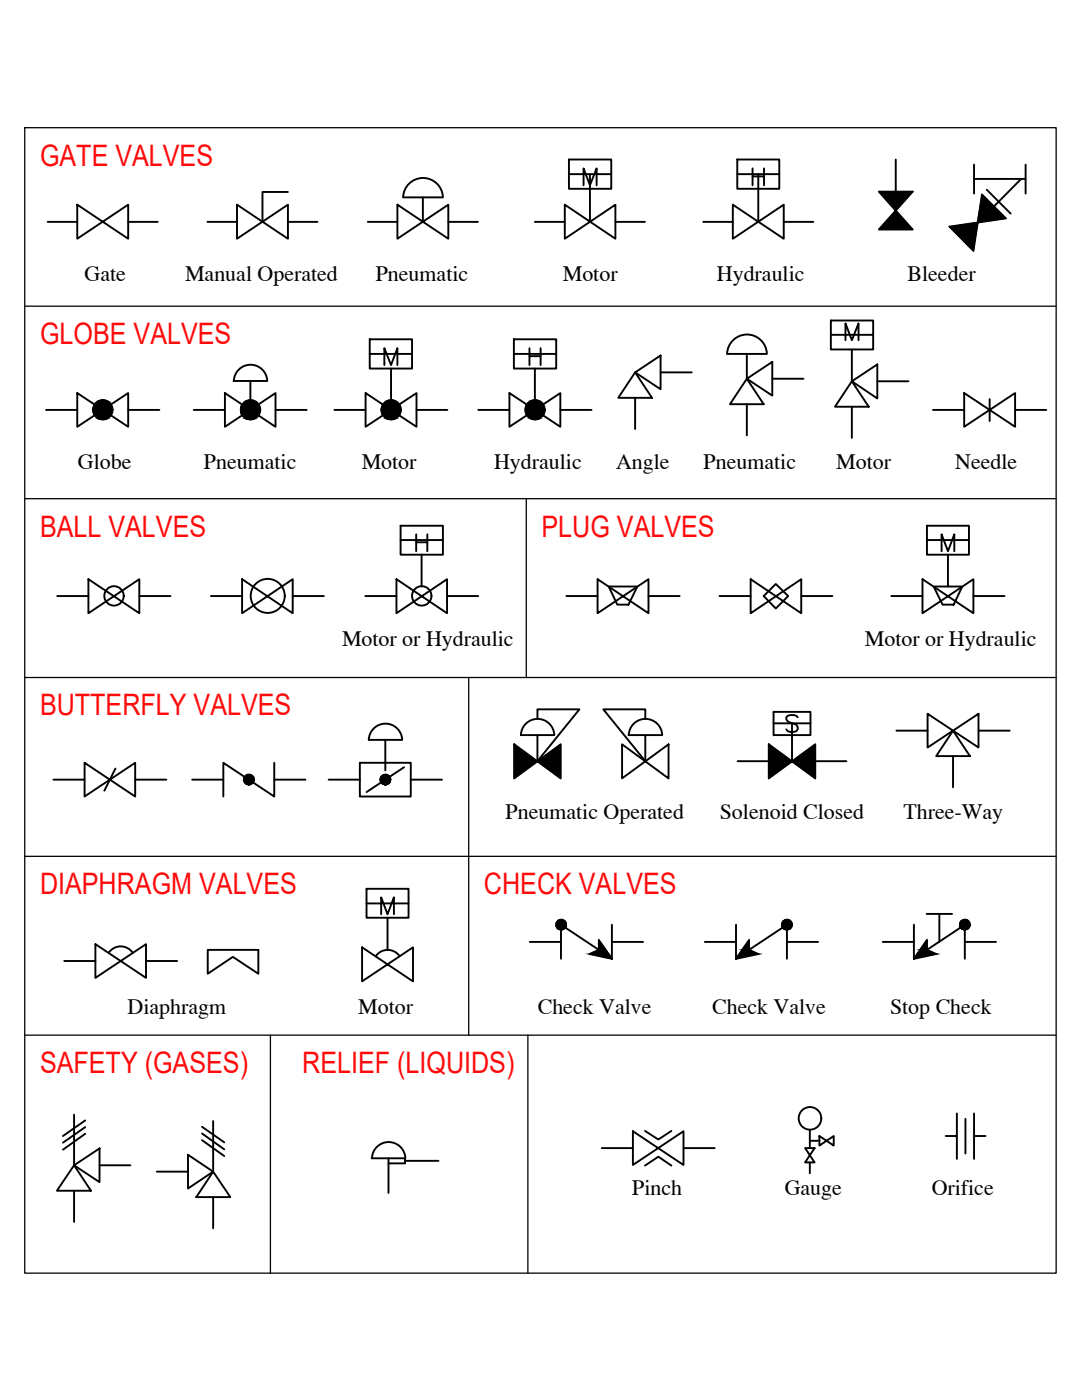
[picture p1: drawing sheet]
<svg xmlns="http://www.w3.org/2000/svg" width="216mm" height="279mm" viewBox="0 0 216 279" stroke-linecap="round" stroke-linejoin="round" font-family="sans-serif">
<!-- layer: Mechanical - ValveSymbols -->
<g fill="none" stroke="#000" stroke-width=".38">
<path d="M57.5 38.3h-5.1v6M80.4 39.4h7.9M80.4 39.4a4 4 0 0 1 4-3.9 4 4 0 0 1 4 3.9M84.4 39.4v4.9M113.5 31.8h8.5v5.9h-8.5zM113.5 34.8h8.5M116.4 37v-3.4l1.3 3.4 1.3-3.4v3.4M117.7 34.8v9.5M147.1 31.8h8.4v5.9h-8.4zM147.1 34.8h8.4M150.2 33.6v3.4M150.2 35.2h2.2"/>
<path d="M151.3 34.8v9.5M152.4 33.6v3.4M175.4 38.2h6.7l-6.7 7.6h6.7zM178.7 31.8v6.4M194.4 32.9v5.7M194.4 35.7h10.2M196.9 37.9l4.8 4.7M203.8 35.7l-5.5 5.5M204.6 32.9v5.7M9.5 44.3h5.9M15.4 40.9l10.2 6.7v-6.7l-10.2 6.7zM25.6 44.3h5.9"/>
<path d="M41.4 44.3h5.9M47.3 40.9l10.2 6.7v-6.7l-10.2 6.7zM57.5 44.3h5.9M73.4 44.3h5.9M79.3 40.9l10.2 6.7v-6.7l-10.2 6.7zM89.5 44.3h5.9M106.7 44.3h6M112.7 40.9l10.1 6.7v-6.7l-10.1 6.7zM122.8 44.3h5.9M140.3 44.3h5.9M146.2 40.9l10.2 6.7v-6.7l-10.2 6.7zM156.4 44.3h5.9"/>
<path d="M189.5 45.2l11.2-1.6-4.8-4.8-1.7 11.3zM15.4 78.4l10.2 6.8v-6.8l-10.2 6.8zM44.9 78.4l10.1 6.8v-6.8l-10.1 6.8zM46.6 76h6.7M46.7 76a3.3 3.3 0 0 1 3.3-3.2 3.3 3.3 0 0 1 3.3 3.2M50 76v5.8M72.9 78.4l10.2 6.8v-6.8l-10.2 6.8zM73.8 67.7h8.4v5.9h-8.4zM73.8 70.6h8.4M76.7 72.9v-3.4l1.3 3.4 1.3-3.4v3.4M78 73.6v8.2M101.6 78.4l10.2 6.8v-6.8l-10.2 6.8z"/>
<path d="M102.5 67.7h8.5v5.9h-8.5zM102.5 70.6h8.5M105.6 69.5v3.4M105.6 71.1h2.3M106.7 73.6v8.2M107.9 69.5v3.4M126.7 74.3l3.4 5.1h-6.7zM126.7 74.3l5.1-3.3v6.7zM126.7 79.4v6.2M131.8 74.3h6.2M145.1 70.6h7.9M145.1 70.6a4 4 0 0 1 4-3.8 4 4 0 0 1 3.9 3.8"/>
<path d="M149 75.6l3.4 5.1h-6.7zM149 75.6l5.1-3.4v6.8zM149 70.6v5M154.1 75.6h6.2M165.8 64h8.4v5.7h-8.4zM165.8 66.8h8.4M168.7 67.9v-3.4l1.3 3.4 1.3-3.4v3.4M170 76.1l3.3 5.1h-6.7zM170 76.1l5.1-3.4v6.8zM170 69.7v6.4M175.1 76.1h6.2M192.4 78.4l10.2 6.8v-6.8l-10.2 6.8z"/>
<path d="M197.5 79.7v4.3M9.2 81.8h6.2M25.6 81.8h6.2M38.7 81.8h6.2M55 81.8h6.2M66.7 81.8h6.2M83.1 81.8h6.2M95.4 81.8h6.2M111.8 81.8h6.2M149 80.7v6.2M170 81.2v6.2M186.2 81.8h6.2"/>
<path d="M202.6 81.8h6.2M11.4 119h6.2M17.6 115.6l10.2 6.8v-6.8l-10.2 6.8zM27.8 119h6.2M42.1 119h6.2M48.3 115.6l10.1 6.8v-6.8l-10.1 6.8zM58.4 119h6.2M72.9 119h6.2M79.1 115.6l10.1 6.8v-6.8l-10.1 6.8zM79.9 104.9h8.5v5.8h-8.5zM79.9 107.8h8.5M83 106.6v3.4"/>
<path d="M83 108.2h2.3M84.1 110.7v6.4M85.3 106.6v3.4M89.2 119h6.2M113 119h6.2M119.2 115.6l10.2 6.8v-6.8l-10.2 6.8zM121.5 117.1h5.7l-1.8 3.6h-2.2zM129.4 119h6.2M143.6 119h6.2M149.8 115.6l10.1 6.8v-6.8l-10.1 6.8zM152.4 119l2.4-2.5 2.5 2.5-2.5 2.4zM159.9 119h6.2"/>
<path d="M177.8 119h6.3M184.1 115.6l10.1 6.8v-6.8l-10.1 6.8zM185 104.9h8.3v5.8h-8.3zM185 107.8h8.3M186.3 117.1h5.7l-1.7 3.6h-2.2zM187.9 110v-3.4l1.3 3.4 1.2-3.4v3.4M189.2 110.7v6.4M194.2 119h6.3M10.7 155.6h6.2M16.9 152.2l10.1 6.8v-6.8l-10.1 6.8zM23 153.4l-2.2 4.4M27 155.6h6.2"/>
<path d="M38.3 155.6h6.3M54.7 152.2v6.8l-10.1-6.8v6.8M54.7 155.6h6.2M65.6 155.6h6.2M71.8 152.2h10.2v6.8h-10.2zM76.9 147.7v6.1M80.2 147.6a3.3 3.3 0 0 0-3.3-3.2 3.3 3.3 0 0 0-3.3 3.2l6.6 .1M80.6 153.1l-7.5 5M82 155.6h6.2M102.6 148.5l9.3 6.8v-6.8l-9.3 6.8zM107.2 143.5v-1.9h8.4l-8.4 10.3v-5.2M110.6 146.7a3.3 3.3 0 0 0-3.3-3.2 3.3 3.3 0 0 0-3.4 3.2h6.6"/>
<path d="M124.1 148.5l9.3 6.8v-6.8l-9.3 6.8zM125.4 146.7h6.7M125.5 146.7a3.3 3.3 0 0 1 3.3-3.2 3.3 3.3 0 0 1 3.3 3.2M128.8 143.5v-1.9h-8.4l8.4 10.3v-5.2M147.2 151.9h6.2M153.4 148.5l9.3 6.8v-6.8l-9.3 6.8zM154.4 142.1h7.3v4.6h-7.3zM154.4 144.4h7.3M158 144.4v7.5M159.2 143.2a1.61 1.61 0 0 0-2.3 0 .95 .95 0 0 0 .6 1l1 .3a.86 .86 0 0 1 .4 1.4 1.63 1.63 0 0 1-2-.3M162.7 151.9h6.2M178.9 145.8h6.2"/>
<path d="M185.1 142.5l5.1 3.3-5.1 3.4zM190.2 145.8l3.3 5.1h-6.7zM190.2 145.8l5-3.3v6.7zM190.2 150.9v6.2M195.2 145.8h6.3M73.1 177.4h8.4v5.8h-8.4zM12.8 191.8h6.2M19 188.4l10.1 6.8v-6.8l-10.1 6.8zM21.7 190.2a2.89 2.89 0 0 1 4.8 0M29.1 191.8h6.3M41.5 189.6h10v4.7l-5-3.3-5 3.3zM72.2 189.1l10.2 6.8v-6.8l-10.2 6.8z"/>
<path d="M73.1 180.3h8.4M75 190.9a2.89 2.89 0 0 1 4.8 0M76.1 182.5v-3.4l1.2 3.4 1.3-3.4v3.4M77.3 183.2v6.4M105.7 188h6.2M119.5 189.6l-7.6-5v6.7M119.5 187.6l2.6 3.7-4.4-.9 1.8-.8zM122.1 184.6v6.7M122.1 188h6.2M140.6 188h6.3M146.9 184.6v6.7M149.5 189.6l7.5-5v6.7"/>
<path d="M149.5 187.6v2l1.8 .8-4.4 .9zM157 188h6.2M176.1 188h6.3M182.4 184.6v6.7M184.9 182.4h5.1M185 189.6l7.5-5v6.7M185 187.6v2l1.8 .8-4.4 .9zM187.4 182.4v5.6M192.5 188h6.2M14.8 232.6l3.3 5h-6.7zM14.8 232.6l5.1-3.4v6.7zM14.8 222.5v10.1"/>
<path d="M14.8 237.6v6.3M17 223.6l-4.4 3.1M17 224.9l-4.4 3.1M17 226.3l-4.4 3.1M19.9 232.6h6.1M31.3 233.8h6.2M37.5 230.5l5 3.3-5 3.4zM40.3 224.9l4.5 3.1M40.3 226.2l4.5 3.2M40.3 227.5l4.5 3.2M42.5 233.8l3.5 5.1h-6.8zM42.5 223.7v10.1"/>
<path d="M42.5 238.9v6.2M74.2 231.2h6.6v1h-3.3M74.2 231.1a3.3 3.3 0 0 1 3.4-3.2 3.3 3.3 0 0 1 3.3 3.2M77.5 231.2v6.9M80.8 231.7h6.7M120.1 229.1h6.2M126.3 225.8l10.1 6.7v-6.7l-10.1 6.7zM128.7 225.7l2.7 1.7 2.6-1.7M128.7 232.6l2.7-1.8 2.6 1.8M136.4 229.1h6.2M160.6 229.1h1.9l-1.9 2.9h1.9zM161.6 225.5v3.6"/>
<path d="M161.6 232v2.1M161.6 227.7h1.9M163.5 226.7l2.9 1.9v-1.9l-2.9 1.9zM188.7 226.7h2.2M190.9 222.2v9.1M192.6 223.3v6.9M194.4 222.2v9.1M194.4 226.7h2.2"/>
<circle cx="20.5" cy="81.8" r="1.94"/>
<circle cx="50" cy="81.8" r="1.94"/>
<circle cx="78.1" cy="81.8" r="1.94"/>
<circle cx="106.8" cy="81.8" r="1.94"/>
<circle cx="22.8" cy="118.9" r="1.94"/>
<circle cx="53.4" cy="118.9" r="3.4"/>
<circle cx="84.2" cy="118.9" r="1.94"/>
<circle cx="49.7" cy="155.6" r=".98"/>
<circle cx="76.9" cy="155.6" r=".98"/>
<circle cx="112" cy="184.5" r=".98"/>
<circle cx="157.1" cy="184.5" r=".98"/>
<circle cx="192.5" cy="184.5" r=".98"/>
<circle cx="161.6" cy="223.2" r="2.25"/>
</g>
<g fill="#000" stroke="#000" stroke-width=".2">
<path d="M175.4 38.2h6.7l-3.4 3.9zM178.7 42.1l3.4 3.7h-6.7zM20.2 79.9h.5zM49.6 79.9h.6zM77.7 79.9h.5zM106.5 79.9h.5zM20.1 83.7h.8zM49.5 83.7h.9zM77.6 83.7h.9zM106.3 83.7h.9zM49.5 156.6h.4zM49.5 154.6h.3z"/>
<path d="M76.7 156.6h.4zM76.8 154.6h.2zM102.6 148.5l4.6 3.4h-4.6zM102.6 151.9h4.6l-4.6 3.4zM107.2 151.9h4.7v3.4zM107.2 151.9l4.7-3.4v3.4zM153.4 148.5l4.6 3.4h-4.6zM153.4 151.9h4.6l-4.6 3.4zM158 151.9h4.7v3.4zM158 151.9l4.7-3.4v3.4zM111.7 185.6h.5zM111.8 183.5h.3z"/>
<path d="M119.5 187.6l1.4 2h-1.4zM119.5 189.6h1.4l.6 .8zM148.1 189.6h1.4l1.8 .8zM149.5 187.6v2h-1.4zM156.8 185.6h.4zM156.9 183.5h.2zM183.6 189.6h1.4l1.8 .8zM185 187.6v2h-1.4zM192.3 185.6h.4zM192.4 183.5h.2z"/>
<path d="M195.9 38.8l4.8 4.8h-5.5zM195.2 43.6l-.1 .8 5.6-.8z"/>
<path d="M189.5 45.2l5.6-.8-.2 .8zM189.5 45.2l4.7 4.9 .7-4.9z"/>
<path d="M20.2 79.9h.7zM20.1 79.9h.8z"/>
<path d="M20.1 79.9l1 .1zM19.9 80h1.2z"/>
<path d="M19.9 80h1.4zM19.7 80h1.6z"/>
<path d="M49.6 79.9h.8zM49.5 79.9h.9z"/>
<path d="M49.5 79.9l1 .1zM49.3 80h1.2z"/>
<path d="M49.3 80h1.4zM49.1 80h1.6z"/>
<path d="M77.7 79.9h.8zM77.6 79.9h.9z"/>
<path d="M77.6 79.9l1 .1zM77.4 80h1.2z"/>
<path d="M77.4 80h1.4zM77.2 80h1.6z"/>
<path d="M106.5 79.9h.7zM106.3 79.9h.9z"/>
<path d="M106.3 79.9l1.1 .1zM106.1 80h1.3z"/>
<path d="M106.1 80h1.5zM106 80h1.6z"/>
<path d="M20.1 83.7h.6zM20.2 83.7h.5z"/>
<path d="M19.9 83.7h1.2zM19.9 83.7h1z"/>
<path d="M19.7 80l1.7 .2-.1-.2zM19.7 80l1.7 .2h-1.9z"/>
<path d="M19.7 83.6h1.6zM19.7 83.6l1.4 .1z"/>
<path d="M19.5 80.2h2.1zM19.4 80.2h2.2z"/>
<path d="M19.5 83.5h1.9zM19.5 83.5l1.8 .1z"/>
<path d="M19.4 80.2l2.4 .1-.2-.1zM19.4 80.2l2.4 .1h-2.6z"/>
<path d="M19.4 83.4l2 .1 .2-.1zM19.4 83.4l2 .1h-1.9z"/>
<path d="M19.2 80.3l2.7 .2-.1-.2zM19.2 80.3l2.7 .2h-2.8z"/>
<path d="M19.2 83.3l2.4 .1 .2-.1zM19.2 83.3l2.4 .1h-2.2z"/>
<path d="M19.1 80.5l2.9 .1-.1-.1zM19 80.6l.1-.1 2.9 .1z"/>
<path d="M19.1 83.1l2.7 .2 .1-.2zM19.1 83.1l2.7 .2h-2.6z"/>
<path d="M19 80.6l3.1 .2-.1-.2zM19 80.6l3.1 .2h-3.3z"/>
<path d="M19 83l2.9 .1 .1-.1zM19 83l2.9 .1h-2.8z"/>
<path d="M18.8 80.8l3.4 .1-.1-.1zM18.8 80.8l3.4 .1h-3.4z"/>
<path d="M18.8 82.9l3.2 .1 .1-.1zM18.8 82.9l3.2 .1h-3z"/>
<path d="M18.8 80.9l3.5 .2-.1-.2zM18.8 80.9l3.5 .2h-3.6z"/>
<path d="M18.8 82.7l3.3 .2 .1-.2zM18.8 82.7l3.3 .2h-3.3z"/>
<path d="M18.7 81.1l3.6 .2v-.2zM18.7 81.1l3.6 .2h-3.7z"/>
<path d="M18.7 82.6l3.5 .1 .1-.1zM18.7 82.6l3.5 .1h-3.4z"/>
<path d="M18.6 81.3l3.8 .1-.1-.1zM18.6 81.3l3.8 .1h-3.8z"/>
<path d="M18.6 82.4l3.7 .2v-.2zM18.6 82.4l3.7 .2h-3.6z"/>
<path d="M18.6 81.4l3.8 .2v-.2zM18.6 81.4l3.8 .2h-3.9z"/>
<path d="M18.5 81.6l3.9 .2v-.2zM18.5 81.6l3.9 .2h-3.9z"/>
<path d="M18.5 81.8l3.9 .2v-.2zM18.5 81.8l3.9 .2h-3.9z"/>
<path d="M18.5 82l3.9 .2v-.2zM18.5 82l3.9 .2h-3.8z"/>
<path d="M18.6 82.2l3.7 .2 .1-.2zM18.6 82.2l3.7 .2h-3.7z"/>
<path d="M49.5 83.7h.7zM49.6 83.7h.6z"/>
<path d="M49.3 83.7h1.2zM49.3 83.7h1.1z"/>
<path d="M49.1 80l1.8 .2-.2-.2zM48.9 80.2l.2-.2 1.8 .2z"/>
<path d="M49.1 83.6h1.6zM49.1 83.6l1.4 .1z"/>
<path d="M48.9 80.2h2.1zM48.8 80.2h2.2z"/>
<path d="M48.9 83.5h2zM48.9 83.5l1.8 .1z"/>
<path d="M48.8 80.2l2.4 .1-.2-.1zM48.8 80.2l2.4 .1h-2.5z"/>
<path d="M48.8 83.4l2.1 .1 .1-.1zM48.8 83.4l2.1 .1h-2z"/>
<path d="M48.7 80.3l2.7 .2-.2-.2zM48.7 80.3l2.7 .2h-2.8z"/>
<path d="M48.7 83.3l2.3 .1 .2-.1zM48.7 83.3l2.3 .1h-2.2z"/>
<path d="M48.6 80.5l2.9 .1-.1-.1zM48.4 80.6l.2-.1 2.9 .1z"/>
<path d="M48.6 83.1l2.6 .2 .2-.2zM48.6 83.1l2.6 .2h-2.5z"/>
<path d="M48.4 80.6l3.1 .2v-.2zM48.4 80.6l3.1 .2h-3.2z"/>
<path d="M48.4 83l3 .1 .1-.1zM48.4 83l3 .1h-2.8z"/>
<path d="M48.3 80.8l3.4 .1-.2-.1zM48.3 80.8l3.4 .1h-3.5z"/>
<path d="M48.3 82.9l3.2 .1v-.1zM48.3 82.9l3.2 .1h-3.1z"/>
<path d="M48.2 80.9l3.5 .2v-.2zM48.2 80.9l3.5 .2h-3.6z"/>
<path d="M48.2 82.7l3.3 .2 .2-.2zM48.2 82.7l3.3 .2h-3.2z"/>
<path d="M48.1 81.1l3.7 .2-.1-.2zM48.1 81.1l3.7 .2h-3.7z"/>
<path d="M48.1 82.6l3.6 .1v-.1zM48.1 82.6l3.6 .1h-3.5z"/>
<path d="M48.1 81.3l3.8 .1-.1-.1zM48.1 81.3l3.8 .1h-3.8z"/>
<path d="M48.1 82.4l3.6 .2 .1-.2zM48.1 82.4l3.6 .2h-3.6z"/>
<path d="M48.1 81.4l3.8 .2v-.2zM48.1 81.4l3.8 .2h-3.9z"/>
<path d="M48 81.6l3.9 .2v-.2zM48 81.6l3.9 .2h-3.9z"/>
<path d="M48 81.8l3.9 .2v-.2zM48 81.8l3.9 .2h-3.9z"/>
<path d="M48 82l3.9 .2v-.2zM48 82l3.9 .2h-3.8z"/>
<path d="M48.1 82.2l3.7 .2 .1-.2zM48.1 82.2l3.7 .2h-3.7z"/>
<path d="M77.6 83.7h.6zM77.7 83.7h.5z"/>
<path d="M77.4 83.7h1.2zM77.4 83.7h1.1z"/>
<path d="M77.2 80l1.8 .2-.2-.2zM77 80.2l.2-.2 1.8 .2z"/>
<path d="M77.2 83.6h1.6zM77.2 83.6l1.4 .1z"/>
<path d="M77 80.2h2.1zM76.9 80.2h2.2z"/>
<path d="M77 83.5h2zM77 83.5l1.8 .1z"/>
<path d="M76.9 80.2l2.4 .1-.2-.1zM76.8 80.3l.1-.1 2.4 .1z"/>
<path d="M76.9 83.4l2.1 .1 .1-.1zM76.9 83.4l2.1 .1h-2z"/>
<path d="M76.8 80.3l2.6 .2-.1-.2zM76.8 80.3l2.6 .2h-2.8z"/>
<path d="M76.8 83.3l2.3 .1 .2-.1zM76.8 83.3l2.3 .1h-2.2z"/>
<path d="M76.6 80.5l3 .1-.2-.1zM76.5 80.6l.1-.1 3 .1z"/>
<path d="M76.6 83.1l2.7 .2 .1-.2zM76.6 83.1l2.7 .2h-2.5z"/>
<path d="M76.5 80.6l3.1 .2v-.2zM76.5 80.6l3.1 .2h-3.2z"/>
<path d="M76.5 83l2.9 .1 .2-.1zM76.5 83l2.9 .1h-2.8z"/>
<path d="M76.4 80.8l3.3 .1-.1-.1zM76.4 80.8l3.3 .1h-3.4z"/>
<path d="M76.4 82.9l3.2 .1v-.1zM76.4 82.9l3.2 .1h-3.1z"/>
<path d="M76.3 80.9l3.5 .2-.1-.2zM76.3 80.9l3.5 .2h-3.6z"/>
<path d="M76.3 82.7l3.3 .2 .1-.2zM76.3 82.7l3.3 .2h-3.2z"/>
<path d="M76.2 81.1l3.7 .2-.1-.2zM76.2 81.1l3.7 .2h-3.8z"/>
<path d="M76.2 82.6l3.5 .1 .1-.1zM76.2 82.6l3.5 .1h-3.4z"/>
<path d="M76.1 81.3l3.8 .1v-.1zM76.1 81.3l3.8 .1h-3.8z"/>
<path d="M76.1 82.4l3.7 .2 .1-.2zM76.1 82.4l3.7 .2h-3.6z"/>
<path d="M76.1 81.4l3.8 .2v-.2zM76.1 81.4l3.8 .2h-3.8z"/>
<path d="M76.1 81.6l3.8 .2v-.2zM76.1 81.6l3.8 .2h-3.8z"/>
<path d="M76.1 81.8l3.8 .2v-.2zM76.1 81.8l3.8 .2h-3.8z"/>
<path d="M76.1 82l3.8 .2v-.2zM76.1 82l3.8 .2h-3.8z"/>
<path d="M76.1 82.2l3.8 .2v-.2zM76.1 82.2l3.8 .2h-3.8z"/>
<path d="M106.3 83.7h.7zM106.5 83.7h.5z"/>
<path d="M106.1 83.7h1.3zM106.1 83.7h1.1z"/>
<path d="M106 80l1.7 .2-.1-.2zM105.8 80.2l.2-.2 1.7 .2z"/>
<path d="M106 83.6h1.6zM106 83.6l1.4 .1z"/>
<path d="M105.8 80.2h2.1zM105.6 80.2h2.3z"/>
<path d="M105.8 83.5h1.9zM105.8 83.5l1.8 .1z"/>
<path d="M105.6 80.2l2.4 .1-.1-.1zM105.5 80.3l.1-.1 2.4 .1z"/>
<path d="M105.6 83.4l2.1 .1 .2-.1zM105.6 83.4l2.1 .1h-1.9z"/>
<path d="M105.5 80.3l2.6 .2-.1-.2zM105.5 80.3l2.6 .2h-2.8z"/>
<path d="M105.5 83.3l2.4 .1 .1-.1zM105.5 83.3l2.4 .1h-2.3z"/>
<path d="M105.3 80.5l3 .1-.2-.1zM105.3 80.5l3 .1h-3.1z"/>
<path d="M105.3 83.1l2.7 .2 .1-.2zM105.3 83.1l2.7 .2h-2.5z"/>
<path d="M105.2 80.6l3.2 .2-.1-.2zM105.2 80.6l3.2 .2h-3.3z"/>
<path d="M105.2 83l2.9 .1 .2-.1zM105.2 83l2.9 .1h-2.8z"/>
<path d="M105.1 80.8l3.3 .1v-.1zM105.1 80.8l3.3 .1h-3.4z"/>
<path d="M105.1 82.9l3.2 .1 .1-.1zM105.1 82.9l3.2 .1h-3.1z"/>
<path d="M105 80.9l3.6 .2-.2-.2zM105 80.9l3.6 .2h-3.6z"/>
<path d="M105 82.7l3.4 .2v-.2zM105 82.7l3.4 .2h-3.3z"/>
<path d="M105 81.1l3.6 .2v-.2zM105 81.1l3.6 .2h-3.7z"/>
<path d="M104.9 81.3l3.7 .1v-.1zM104.9 81.3l3.7 .1h-3.8z"/>
<path d="M104.9 82.4l3.7 .2v-.2zM104.9 82.4l3.7 .2h-3.6z"/>
<path d="M105 82.6l3.4 .1 .2-.1zM105 82.6l3.4 .1h-3.4z"/>
<path d="M104.8 81.4l3.9 .2-.1-.2zM104.8 81.4l3.9 .2h-3.9z"/>
<path d="M104.8 82.2l3.8 .2v-.2zM104.8 82.2l3.8 .2h-3.7z"/>
<path d="M104.8 81.6l3.9 .2v-.2zM104.8 81.6l3.9 .2h-3.9z"/>
<path d="M104.8 81.8l3.9 .2v-.2zM104.8 81.8l3.9 .2h-3.9z"/>
<path d="M104.8 82l3.8 .2 .1-.2zM104.8 82l3.8 .2h-3.8z"/>
<path d="M49.5 156.6h.3zM49.5 156.6h.3z"/>
<path d="M49.5 154.6h.4zM49.5 154.6h.4z"/>
<path d="M49.5 154.6h.5zM49.3 154.6h.7z"/>
<path d="M49.3 154.6l.8 .1zM49.3 154.6l.8 .1z"/>
<path d="M49.3 156.5h.7zM49.3 156.5l.6 .1z"/>
<path d="M49.3 154.7h.9zM49.1 154.7h1.1z"/>
<path d="M49.3 156.5h.8zM49.3 156.5h.7z"/>
<path d="M49.1 154.7l1.1 .1zM49.1 154.7l1.1 .1z"/>
<path d="M49.1 156.5h1.1zM49.1 156.5h1z"/>
<path d="M49.1 154.8h1.2zM49.1 154.8h1.2z"/>
<path d="M49.1 156.4h1.1zM49.1 156.4l1.1 .1z"/>
<path d="M49 154.8l1.4 .1zM49 154.8l1.4 .1z"/>
<path d="M49 156.4h1.3zM49 156.4h1.2z"/>
<path d="M48.9 154.9l1.6 .1zM48.9 155h1.6z"/>
<path d="M48.9 156.3h1.5zM48.9 156.3l1.4 .1z"/>
<path d="M48.9 155h1.6zM48.9 155h1.6z"/>
<path d="M48.9 156.2h1.6zM48.9 156.2l1.5 .1z"/>
<path d="M48.8 155l1.7 .2v-.2zM48.8 155l1.7 .2h-1.7z"/>
<path d="M48.8 155.2h1.8zM48.7 155.2h1.9z"/>
<path d="M48.8 156l1.7 .2v-.2zM48.8 156l1.7 .2h-1.7z"/>
<path d="M48.8 156.2h1.7zM48.8 156.2h1.7z"/>
<path d="M48.7 155.2l1.9 .1v-.1zM48.7 155.2l1.9 .1h-1.9z"/>
<path d="M48.7 155.3l2 .1zM48.7 155.3l2 .1z"/>
<path d="M48.7 155.9l1.9 .1zM48.7 155.9l1.9 .1z"/>
<path d="M48.7 156h1.9zM48.7 156h1.8z"/>
<path d="M48.7 155.4l2 .1v-.1zM48.7 155.4l2 .1h-2.1z"/>
<path d="M48.6 155.5l2.1 .1zM48.6 155.5l2.1 .1z"/>
<path d="M48.6 155.6l2.1 .1v-.1zM48.6 155.6l2.1 .1h-2.1z"/>
<path d="M48.6 155.7l2.1 .1zM48.6 155.7l2.1 .1z"/>
<path d="M48.7 155.8l1.9 .1 .1-.1zM48.7 155.8l1.9 .1h-1.9z"/>
<path d="M76.7 156.6h.3zM76.8 156.6h.2z"/>
<path d="M76.8 154.6h.3zM76.8 154.6h.3z"/>
<path d="M76.7 154.6h.5zM76.6 154.6h.6z"/>
<path d="M76.6 154.6l.7 .1zM76.6 154.6l.7 .1z"/>
<path d="M76.6 156.5h.6zM76.6 156.5l.5 .1z"/>
<path d="M76.5 154.7h.9zM76.4 154.7h1z"/>
<path d="M76.5 156.5h.8zM76.5 156.5h.7z"/>
<path d="M76.4 154.7l1.1 .1zM76.4 154.7l1.1 .1z"/>
<path d="M76.4 156.5h1zM76.4 156.5h.9z"/>
<path d="M76.3 154.8h1.2zM76.3 154.8h1.2z"/>
<path d="M76.3 156.4h1.2zM76.3 156.4l1.1 .1z"/>
<path d="M76.2 154.8l1.4 .1zM76.2 154.8l1.4 .1z"/>
<path d="M76.2 156.4h1.3zM76.2 156.4h1.3z"/>
<path d="M76.2 154.9l1.5 .1zM76.2 154.9l1.5 .1z"/>
<path d="M76.2 156.3h1.4zM76.2 156.3l1.3 .1z"/>
<path d="M76.1 155h1.7zM76.1 155h1.7z"/>
<path d="M76.1 156.2h1.6zM76.1 156.2l1.5 .1z"/>
<path d="M76.1 155l1.7 .2v-.2zM76.1 155l1.7 .2h-1.8z"/>
<path d="M76 155.2h1.8zM75.9 155.2h1.9z"/>
<path d="M76 156l1.8 .2v-.2zM76 156l1.8 .2h-1.7z"/>
<path d="M76.1 156.2h1.7zM76.1 156.2h1.6z"/>
<path d="M75.9 155.2l1.9 .1v-.1zM75.9 155.2l1.9 .1h-1.9z"/>
<path d="M75.9 155.3l2 .1zM75.9 155.3l2 .1z"/>
<path d="M75.9 155.9l1.9 .1zM75.9 155.9l1.9 .1z"/>
<path d="M75.9 156h1.9zM75.9 156h1.9z"/>
<path d="M75.9 155.4l2 .1v-.1zM75.9 155.4l2 .1h-2z"/>
<path d="M75.9 155.5l2 .1zM75.9 155.5l2 .1z"/>
<path d="M75.9 155.6l2 .1v-.1zM75.9 155.6l2 .1h-2z"/>
<path d="M75.9 155.7l2 .1zM75.9 155.7l2 .1z"/>
<path d="M75.9 155.8l1.9 .1 .1-.1zM75.9 155.8l1.9 .1h-1.9z"/>
<path d="M111.7 185.6h.4zM111.8 185.6h.3z"/>
<path d="M111.8 183.5l.4 .1zM111.8 183.5l.4 .1z"/>
<path d="M111.7 183.6h.6zM111.6 183.6h.7z"/>
<path d="M111.6 183.6l.8 .1zM111.6 183.6l.8 .1z"/>
<path d="M111.6 185.5h.7zM111.6 185.5l.6 .1z"/>
<path d="M111.6 183.7h.8zM111.4 183.7h1z"/>
<path d="M111.6 185.5h.8zM111.6 185.5h.7z"/>
<path d="M111.4 183.7h1.2zM111.4 183.7h1.2z"/>
<path d="M111.4 185.4h1zM111.4 185.4l1 .1z"/>
<path d="M111.4 183.7l1.2 .1zM111.4 183.7l1.2 .1z"/>
<path d="M111.4 185.4h1.2zM111.4 185.4h1z"/>
<path d="M111.3 183.8l1.4 .1zM111.3 183.8l1.4 .1z"/>
<path d="M111.3 185.3h1.3zM111.3 185.3l1.3 .1z"/>
<path d="M111.2 183.9h1.6zM111.2 183.9h1.6z"/>
<path d="M111.2 185.3h1.5zM111.2 185.3h1.4z"/>
<path d="M111.2 183.9l1.6 .1v-.1zM111.2 183.9l1.6 .1h-1.7z"/>
<path d="M111.2 185.2h1.6zM111.2 185.2l1.5 .1z"/>
<path d="M111.1 184l1.8 .1zM111.1 184l1.8 .1z"/>
<path d="M111.1 185.1h1.7zM111.1 185.1l1.7 .1z"/>
<path d="M111 184.1l1.9 .1zM111 184.1l1.9 .1z"/>
<path d="M111 184.2l2 .1-.1-.1zM111 184.2l2 .1h-2z"/>
<path d="M111 184.9l1.9 .2v-.2zM111 184.9l1.9 .2h-1.9z"/>
<path d="M111 185.1h1.9zM111 185.1h1.8z"/>
<path d="M111 184.3l2 .1zM111 184.3l2 .1z"/>
<path d="M111 184.4l2 .1v-.1zM111 184.4l2 .1h-2z"/>
<path d="M111 184.5l2 .1zM111 184.5l2 .1z"/>
<path d="M111 184.6l2 .1v-.1zM111 184.6l2 .1h-2z"/>
<path d="M111 184.7h2zM111 184.7h2z"/>
<path d="M111 184.7l2 .2v-.2zM111 184.7l2 .2h-2z"/>
<path d="M111 184.9h2zM111 184.9h1.9z"/>
<path d="M117.7 190.4h3.8l-2-.8zM117.7 190.4h3.8l.6 .9z"/>
<path d="M148.1 189.6l-.5 .8h3.7zM147.6 190.4h3.7l-4.4 .9z"/>
<path d="M156.8 185.6h.3zM156.9 185.6h.2z"/>
<path d="M156.9 183.5l.3 .1zM156.8 183.6h.4z"/>
<path d="M156.8 183.6h.5zM156.7 183.6h.6z"/>
<path d="M156.7 183.6l.7 .1zM156.6 183.7h.8z"/>
<path d="M156.7 185.5h.6zM156.7 185.5l.5 .1z"/>
<path d="M156.6 183.7h.9zM156.5 183.7h1z"/>
<path d="M156.6 185.5h.8zM156.6 185.5h.7z"/>
<path d="M156.5 183.7h1.1zM156.4 183.7h1.2z"/>
<path d="M156.5 185.4h1zM156.5 185.4l.9 .1z"/>
<path d="M156.4 183.7l1.3 .1zM156.4 183.7l1.3 .1z"/>
<path d="M156.4 185.4h1.2zM156.4 185.4h1.1z"/>
<path d="M156.3 183.8l1.4 .1zM156.3 183.8l1.4 .1z"/>
<path d="M156.3 185.3h1.4zM156.3 185.3l1.3 .1z"/>
<path d="M156.3 183.9h1.5zM156.3 183.9h1.5z"/>
<path d="M156.3 185.3h1.4zM156.3 185.3h1.4z"/>
<path d="M156.2 183.9l1.6 .1v-.1zM156.2 183.9l1.6 .1h-1.7z"/>
<path d="M156.2 185.2h1.6zM156.2 185.2l1.5 .1z"/>
<path d="M156.1 184l1.8 .1zM156.1 184l1.8 .1z"/>
<path d="M156.1 185.1h1.7zM156.1 185.1l1.7 .1z"/>
<path d="M156.1 184.1l1.8 .1zM156.1 184.1l1.8 .1z"/>
<path d="M156.1 184.2l1.9 .1-.1-.1zM156.1 184.2l1.9 .1h-2z"/>
<path d="M156.1 184.9l1.8 .2v-.2zM156.1 184.9l1.8 .2h-1.8z"/>
<path d="M156.1 185.1h1.8zM156.1 185.1h1.7z"/>
<path d="M156 184.3l2 .1zM156 184.3l2 .1z"/>
<path d="M156 184.4l2 .1v-.1zM156 184.4l2 .1h-2z"/>
<path d="M156 184.7l2 .2v-.2zM156 184.7l2 .2h-2z"/>
<path d="M156 184.9h2zM156 184.9h1.9z"/>
<path d="M156 184.5l2 .1zM156 184.5l2 .1z"/>
<path d="M156 184.6l2 .1v-.1zM156 184.6l2 .1h-2z"/>
<path d="M156 184.7h2zM156 184.7h2z"/>
<path d="M183.6 189.6l-.6 .8h3.8zM183 190.4h3.8l-4.4 .9z"/>
<path d="M192.3 185.6h.3zM192.4 185.6h.2z"/>
<path d="M192.4 183.5l.3 .1zM192.3 183.6h.4z"/>
<path d="M192.3 183.6h.5zM192.2 183.6h.6z"/>
<path d="M192.2 183.6l.7 .1zM192.1 183.7h.8z"/>
<path d="M192.2 185.5h.6zM192.2 185.5l.5 .1z"/>
<path d="M192.1 183.7h.9zM192 183.7h1z"/>
<path d="M192.1 185.5h.8zM192.1 185.5h.7z"/>
<path d="M192 183.7h1.1zM191.9 183.7h1.2z"/>
<path d="M192 185.4h1zM192 185.4l.9 .1z"/>
<path d="M191.9 183.7l1.3 .1zM191.9 183.7l1.3 .1z"/>
<path d="M191.9 185.4h1.2zM191.9 185.4h1.1z"/>
<path d="M191.8 183.8l1.4 .1zM191.8 183.9h1.4z"/>
<path d="M191.8 185.3h1.4zM191.8 185.3l1.3 .1z"/>
<path d="M191.8 183.9h1.5zM191.8 183.9h1.5z"/>
<path d="M191.8 185.3h1.4zM191.8 185.3h1.4z"/>
<path d="M191.7 183.9l1.6 .1v-.1zM191.7 183.9l1.6 .1h-1.7z"/>
<path d="M191.7 185.2h1.6zM191.7 185.2l1.5 .1z"/>
<path d="M191.6 184l1.8 .1zM191.6 184l1.8 .1z"/>
<path d="M191.6 185.1h1.7zM191.6 185.1l1.7 .1z"/>
<path d="M191.6 184.1l1.8 .1zM191.6 184.1l1.8 .1z"/>
<path d="M191.6 184.2l1.9 .1-.1-.1zM191.6 184.2l1.9 .1h-2z"/>
<path d="M191.6 184.9l1.8 .2v-.2zM191.6 184.9l1.8 .2h-1.8z"/>
<path d="M191.6 185.1h1.8zM191.6 185.1h1.7z"/>
<path d="M191.5 184.3l2 .1zM191.5 184.3l2 .1z"/>
<path d="M191.5 184.4l2 .1v-.1zM191.5 184.4l2 .1h-2z"/>
<path d="M191.5 184.5l2 .1zM191.5 184.5l2 .1z"/>
<path d="M191.5 184.6l2 .1v-.1zM191.5 184.6l2 .1h-2z"/>
<path d="M191.5 184.7h2zM191.5 184.7h2z"/>
<path d="M191.5 184.7l2 .2v-.2zM191.5 184.7l2 .2h-2z"/>
<path d="M191.5 184.9h2zM191.5 184.9h1.9z"/>
</g>
<!-- layer: 0 -->
<path d="M4.9 25.5h205.8v228.6h-205.8zM4.9 61.1h205.8M4.9 99.5h205.8M105 99.5v35.7M4.9 135.2h205.8M93.5 135.2v71.4M4.9 170.9h205.8M4.9 206.6h205.8M54 206.6v47.5M105.3 206.6v47.5" fill="none" stroke="#000" stroke-width=".25"/>
<g font-size="5.9" fill="#ff0a0a">
<text x="8" y="33">GATE VALVES</text>
<text x="8" y="68.7">GLOBE VALVES</text>
<text x="8" y="107.1">BALL VALVES</text>
<text x="108.1" y="107.1">PLUG VALVES</text>
<text x="8" y="142.8">BUTTERFLY VALVES</text>
<text x="8" y="178.5">DIAPHRAGM VALVES</text>
<text x="96.6" y="178.5">CHECK VALVES</text>
<text x="8" y="214.1">SAFETY (GASES)</text>
<text x="60.3" y="214.1">RELIEF (LIQUIDS)</text>
</g>
<g font-size="4.4">
<text x="16.9" y="56">Gate</text>
<text x="36.9" y="56">Manual Operated</text>
<text x="75" y="56">Pneumatic</text>
<text x="112.3" y="56">Motor</text>
<text x="143.1" y="56">Hydraulic</text>
<text x="181.1" y="56">Bleeder</text>
<text x="15.5" y="93.6">Globe</text>
<text x="40.7" y="93.6">Pneumatic</text>
<text x="72.2" y="93.6">Motor</text>
<text x="98.6" y="93.6">Hydraulic</text>
<text x="122.9" y="93.6">Angle</text>
<text x="140.4" y="93.6">Pneumatic</text>
<text x="166.9" y="93.6">Motor</text>
<text x="190.6" y="93.6">Needle</text>
<text x="68.2" y="128.9">Motor or Hydraulic</text>
<text x="172.6" y="128.9">Motor or Hydraulic</text>
<text x="100.9" y="163.5">Pneumatic Operated</text>
<text x="143.6" y="163.5">Solenoid Closed</text>
<text x="180.3" y="163.5">Three-Way</text>
<text x="25.4" y="202.5">Diaphragm</text>
<text x="71.5" y="202.5">Motor</text>
<text x="107.3" y="202.5">Check Valve</text>
<text x="142.1" y="202.5">Check Valve</text>
<text x="177.6" y="202.5">Stop Check</text>
<text x="126.2" y="238.5">Pinch</text>
<text x="156.6" y="238.5">Gauge</text>
<text x="185.9" y="238.5">Orifice</text>
</g>
</svg>
